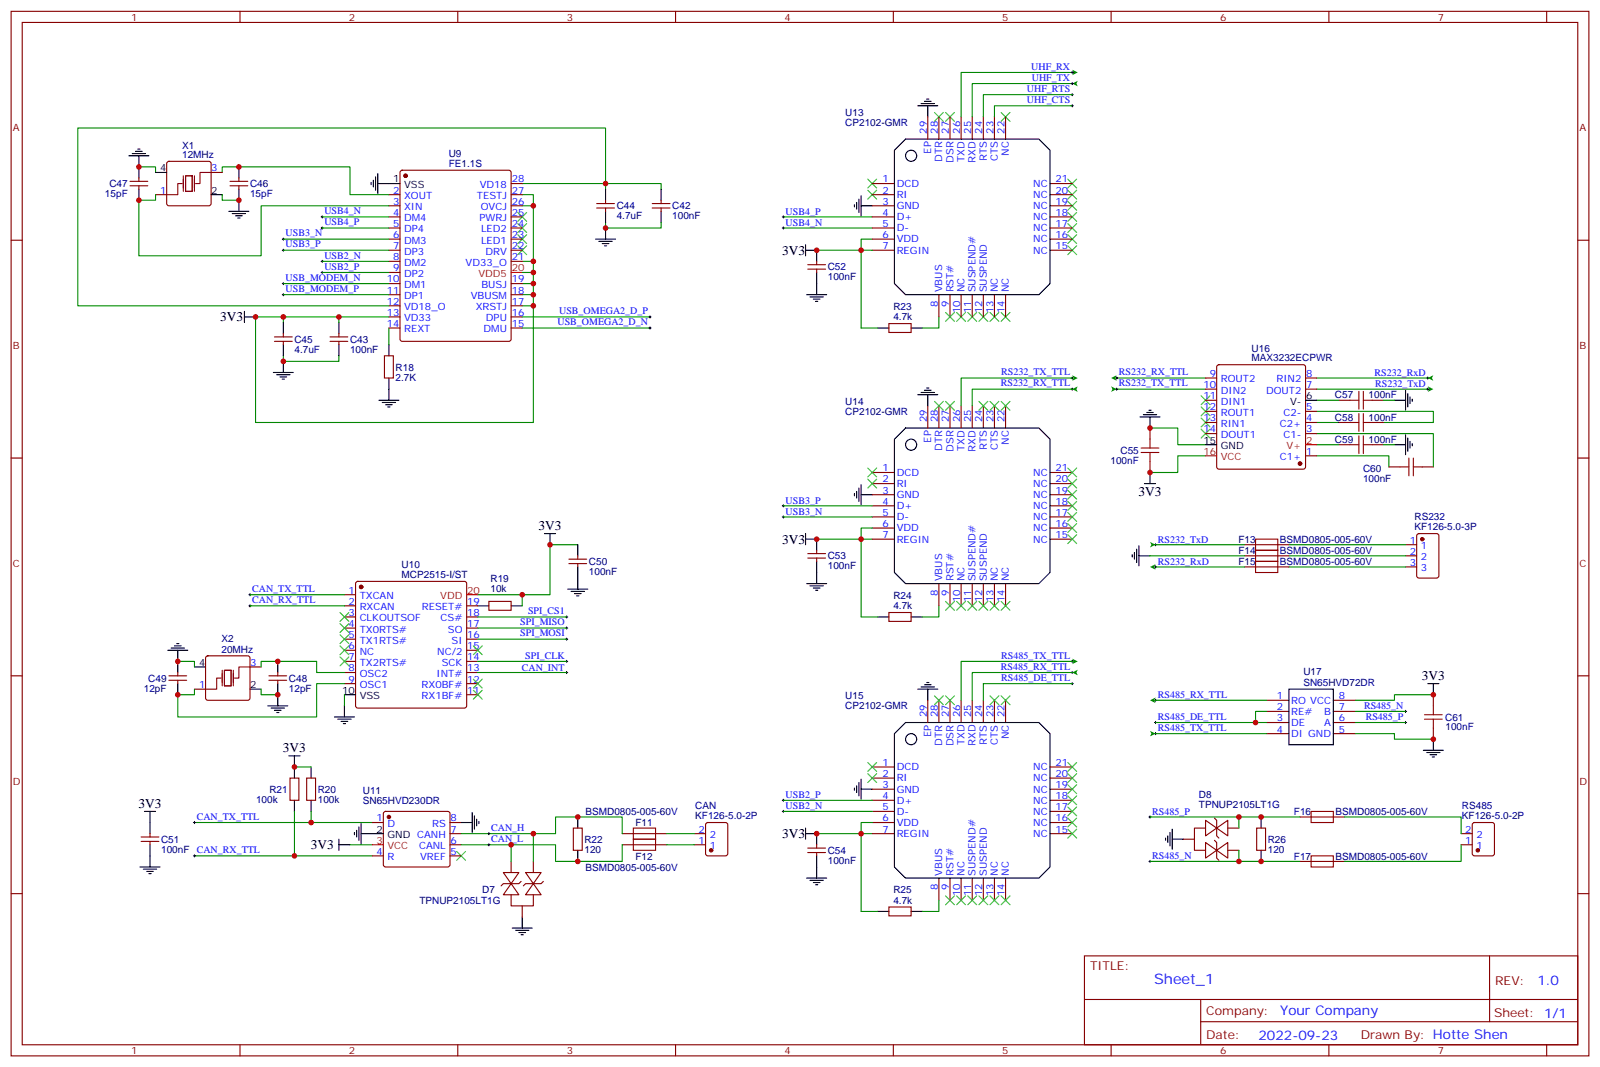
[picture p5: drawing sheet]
<svg xmlns="http://www.w3.org/2000/svg" width="508mm" height="339mm" viewBox="0 0 508 339" stroke-linecap="round" stroke-linejoin="round" font-family="sans-serif">
<g fill="none" stroke="#870000" stroke-width=".35">
<path d="M3.5 3.6h501v331.6h-501zM7.1 7.1h493.8v324.6h-493.8zM76.2 3.6v3.5M145.3 3.6v3.5M214.5 3.6v3.5M283.6 3.6v3.5M352.8 3.6v3.5M421.9 3.6v3.5M491.1 3.6v3.5M294.6 37.1v7.1M298.1 37.1v7.1M301.6 37.1v7.1"/>
<path d="M305.2 37.1v7.1M308.7 37.1v7.1M312.2 37.1v7.1M315.7 37.1v7.1M319.3 37.1v7.1M41.3 59h5.6M41.3 57.6h5.6M44.1 56.5v1.1M44.1 59v1M53.2 51.4l.4-.2h12.7l.5 .2 .2 .5v12.7l-.2 .5-.5 .2h-12.7l-.5-.2-.2-.5v-12.7zM67 54.8h3.6M73 59h5.7"/>
<path d="M73 57.6h5.7M75.8 56.5v1.1M75.8 59v1M127.2 54.3l.5-.3h33.9l.6 .5 .1 53.2-.5 .6-34.1 .1-.6-.5-.1-53.1zM162.3 58.3h3.5M276.9 58.3h7.1M333.4 58.3h7M3.5 76.3h3.6M49.4 61.8h3.5M123.5 61.8h3.5M123.5 65.3h3.5M123.5 68.9h3.5"/>
<path d="M123.5 72.4h3.5M123.5 75.9h3.5M123.5 79.4h3.5M162.3 61.8h3.5M162.3 65.3h3.5M162.3 68.9h3.5M162.3 72.4h3.5M162.3 75.9h3.5M162.3 79.4h3.5M189.4 66h5.7M189.4 64.6h5.7M192.3 63.6v1"/>
<path d="M192.3 66v1.1M207.1 66h5.6M207.1 64.6h5.6M209.9 63.6v1M209.9 66v1.1M276.9 61.8h7.1M276.9 65.3h7.1M276.9 68.9h7.1M276.9 72.4h7.1M276.9 75.9h7.1M276.9 79.4h7.1M333.4 61.8h7"/>
<path d="M333.4 65.3h7M333.4 68.9h7M333.4 72.4h7M333.4 75.9h7M333.4 79.4h7M500.9 76.3h3.6M123.5 83h3.5M123.5 86.5h3.5M123.5 90h3.5M123.5 93.6h3.5M123.5 97.1h3.5M162.3 83h3.5"/>
<path d="M162.3 90h3.5M162.3 93.6h3.5M162.3 97.1h3.5M256.5 85.4h5.6M256.5 84h5.6M259.3 83v1M259.3 85.4v1.1M298.1 93.6v7M301.6 93.6v7M305.2 93.6v7M308.7 93.6v7M312.2 93.6v7"/>
<path d="M315.7 93.6v7M319.3 93.6v7M87.1 108.4h5.7M87.1 107h5.7M90 105.9v1.1M90 108.4v1M104.8 108.4h5.6M104.8 107h5.6M107.6 105.9v1.1M107.6 108.4v1M122.1 113h2.8v7h-2.8zM123.5 100.6h3.5"/>
<path d="M123.5 104.1h3.5M162.3 100.6h3.5M162.3 104.1h3.5M282.2 102.7h7.1v2.9h-7.1zM294.6 128.8v7.1M298.1 128.8v7.1M301.6 128.8v7.1M305.2 128.8v7.1M308.7 128.8v7.1M312.2 128.8v7.1M315.7 128.8v7.1M319.3 128.8v7.1"/>
<path d="M3.5 145.4h3.6M276.9 150h7.1M276.9 153.5h7.1M276.9 157.1h7.1M333.4 150h7M333.4 153.5h7M333.4 157.1h7M500.9 145.4h3.6M180.6 178.9h5.7M180.6 177.5h5.7M183.4 176.5v1M183.4 178.9v1.1"/>
<path d="M256.5 177.2h5.6M256.5 175.8h5.6M259.3 174.7v1.1M259.3 177.2v1M276.9 160.6h7.1M276.9 164.1h7.1M276.9 167.6h7.1M276.9 171.2h7.1M333.4 160.6h7M333.4 164.1h7M333.4 167.6h7M333.4 171.2h7"/>
<path d="M109.4 188.8h3.5M109.4 192.3h3.5M109.4 195.9h3.5M109.4 199.4h3.5M113.1 184.8l.5-.2h33.9l.5 .2 .2 .5v38.8l-.3 .5-.4 .2h-33.9l-.5-.2-.2-.5v-38.8zM148.2 192.3h3.5M148.2 195.9h3.5M148.2 199.4h3.5M155.2 190.9h7.1v2.8h-7.1zM282.2 194.5h7.1v2.8h-7.1zM298.1 185.3v7M301.6 185.3v7"/>
<path d="M305.2 185.3v7M308.7 185.3v7M312.2 185.3v7M315.7 185.3v7M319.3 185.3v7M3.5 214.6h3.6M53.6 214.6h5.7M53.6 216h5.7M56.4 213.5v1.1M56.4 216v1M61.7 218.8h3.6M65.5 208.4l.5-.2h12.7l.5 .2 .2 .5v12.7l-.3 .5-.4 .2h-12.7l-.5-.2-.2-.5v-12.7z"/>
<path d="M79.4 211.7h3.5M85.4 214.6h5.6M85.4 216h5.6M88.2 213.5v1.1M88.2 216v1M109.4 202.9h3.5M109.4 206.4h3.5M109.4 210h3.5M109.4 213.5h3.5M109.4 217h3.5M148.2 202.9h3.5M148.2 206.4h3.5"/>
<path d="M148.2 210h3.5M148.2 213.5h3.5M148.2 217h3.5M500.9 214.6h3.6M148.2 220.6h3.5M294.6 222.3v7.1M298.1 222.3v7.1M301.6 222.3v7.1M305.2 222.3v7.1M308.7 222.3v7.1M312.2 222.3v7.1M315.7 222.3v7.1"/>
<path d="M319.3 222.3v7.1M92.1 247h2.8v7.1h-2.8zM97.4 247h2.8v7.1h-2.8zM121.9 257.8l.5-.2h19.8l.5 .2 .2 .5v16.2l-.3 .5-.4 .2h-19.8l-.5-.2-.2-.5v-16.2zM276.9 243.5h7.1M276.9 247h7.1M276.9 250.5h7.1M276.9 254.1h7.1M276.9 257.6h7.1M333.4 243.5h7M333.4 247h7M333.4 250.5h7"/>
<path d="M333.4 254.1h7M333.4 257.6h7M44.8 267.1h5.6M44.8 265.7h5.6M47.6 264.7v1M47.6 267.1v1.1M118.2 261.1h3.5M118.2 271.7h3.5M142.9 261.1h3.5M142.9 271.7h3.5M142.9 268.2h3.5M142.9 264.7h3.5"/>
<path d="M159.8 277h4.9l-2.4 3.5zM162.3 273.5v3.5M165.5 279.8l-.8 .7h-4.9l-.7 .7M166.9 277h4.9l-2.5 3.5zM169.3 273.5v3.5M172.5 279.8l-.7 .7h-4.9l-.7 .7M182 262.9h2.9v7h-2.9zM220.5 268.2h3.5M220.5 264.7h3.5M224.2 261.3l.5-.2h5.7l.6 .5 .1 9.4-.5 .7h-5.9l-.6-.5-.1-9.4zM256.5 270.7h5.6M256.5 269.2h5.6"/>
<path d="M259.3 268.2v1M259.3 270.7v1M276.9 261.1h7.1M276.9 264.7h7.1M298.1 278.8v7M301.6 278.8v7M305.2 278.8v7M308.7 278.8v7M312.2 278.8v7M315.7 278.8v7M319.3 278.8v7M333.4 261.1h7"/>
<path d="M333.4 264.7h7M3.5 283.7h3.6M162.3 280.5l2.4 3.6h-4.9zM162.3 284.1v3.5h7v-3.5M165.8 287.6v3.5M169.3 280.5l2.5 3.6h-4.9zM282.2 287.9h7.1v2.9h-7.1zM500.9 283.7h3.6M344.3 303.5h156.6v28.2h-156.6zM344.3 317.3h156.5M381.2 317.3v14.1M472.9 303.5v20.9"/>
<path d="M76.2 331.7v3.5M145.3 331.7v3.5M214.5 331.7v3.5M283.6 331.7v3.5M352.8 331.7v3.5M381.2 324.4h119.6M421.9 331.7v3.5M491.1 331.7v3.5"/>
</g>
<g fill="none" stroke="#008700" stroke-width=".35">
<path d="M340.4 26.5h-31.7v10.6M340.4 23h-35.2v14.1M44.1 53h5.3v1.8M70.6 54.8v-1.8h40.5v8.8h12.4M165.8 58.3h26.5v-17.7h-167.6v56.5h98.8M49.4 61.8v1.8h-5.3v17.6h38.8v-15.9h40.6M70.6 61.8v1.8h5.2M90 75.9h33.5M90 79.4h33.5M102.3 68.9h21.2M102.3 72.4h21.2M165.8 61.8h3.5v3.5"/>
<path d="M165.8 65.3h3.5v68.8h-88.2v-33.5h8.9M192.3 70.6v1.8h17.6v-1.8M192.3 60v-1.7h17.6v1.7M248.7 68.9h28.2M248.7 72.4h28.2M259.3 79.4h17.6M276.9 75.9h-3.5v28.2h5.3M90 93.6h33.5M90 90h33.5M102.3 83h21.2M102.3 86.5h21.2M165.8 97.1h3.5"/>
<path d="M165.8 93.6h3.5M165.8 90h3.5M165.8 83h3.5M165.8 86.5h3.5M90 113v1.7h17.6v-1.7M107.6 100.6v1.8M123.5 100.6h-33.5v1.8M123.5 104.1v5.3M165.8 104.1h40.6M165.8 100.6h40.6M298.1 100.6v3.5h-5.3M340.4 120h-35.2v8.8"/>
<path d="M340.4 123.5h-31.7v5.3M183.4 172.9h-8.8v15.9h-22.9M248.7 160.6h28.2M248.7 164.1h28.2M259.3 171.2h17.6M276.9 167.6h-3.5v28.3h5.3M79.4 188.8h30M79.4 192.3h30M151.7 195.9h28.2M151.7 199.4h28.2M165.8 188.8v3.5M298.1 192.3v3.6h-5.3"/>
<path d="M56.4 210h5.3v1.7M82.9 218.8v1.8h5.3M82.9 211.7v-1.7h17.6v3.5h8.9M109.4 217h-8.9v10.6h-44.1v-7h5.3v-1.8M151.7 210h28.2M151.7 202.9h28.2M151.7 213.5h28.2M340.4 210h-35.2v12.3M340.4 213.5h-31.7v8.8M340.4 217h-28.2v5.3M109.4 220.6v3.5M93.5 243.5h5.3"/>
<path d="M93.5 257.6v14.1M98.8 257.6v3.5M248.7 254.1h28.2M248.7 257.6h28.2M61.7 271.7h56.5M61.7 261.1h56.5M111.1 268.2h7.1M146.4 268.2h15.9v5.3M146.4 264.7h22.9v8.8M259.3 264.7h17.6M276.9 261.1h-3.5v28.2h5.3M298.1 285.8v3.5h-5.3"/>
</g>
<g fill="none" stroke="#000" stroke-width=".35">
<path d="M291.4 33.6h6.3M292.5 32.9h4.2M293.5 32.2h2.1M294.2 31.5h.7M294.6 33.6v3.5M40.9 49.5h6.4M42 48.8h4.2M43 48h2.2M43.7 47.3h.7M44.1 49.5v7M49.4 54.8h3.5M75.8 53v3.5"/>
<path d="M117.8 57.9v.7M118.5 57.2v2.1M119.2 56.2v4.2M119.9 58.3h7.1M119.9 55.1v6.4M287.5 44.2h42.3l3.6 3.5v42.3l-3.6 3.6h-42.3l-3.5-3.6v-42.3zM44.1 60v3.6M67 61.8h3.6M72.7 67.1h6.3M73.7 67.8h4.3M74.8 68.5h2.1M75.5 69.2h.7"/>
<path d="M75.8 60v7.1M189.1 75.9h6.3M190.1 76.6h4.3M191.2 77.3h2.1M191.9 78h.7M192.3 60v3.6M192.3 67.1v3.5M192.3 72.4v3.5M209.9 60v3.6M209.9 67.1v3.5M255.8 79.4h3.5v3.6M255.8 77.7v3.5"/>
<path d="M271.3 65v.7M272 64.3v2.1M272.7 63.2v4.3M273.4 65.3h3.5M273.4 62.2v6.3M77.6 98.8v3.6M256.1 93.6h6.4M257.2 94.3h4.2M258.2 95h2.1M258.9 95.7h.7M259.3 86.5v7.1M77.6 100.6h3.5"/>
<path d="M86.8 118.3h6.3M87.8 119h4.3M88.9 119.7h2.1M90 102.4v3.5M90 109.4v3.6M90 114.7v3.6M107.6 102.4v3.5M107.6 109.4v3.6M123.5 109.4v3.6M278.7 104.1h3.5M289.3 104.1h3.5M89.6 120.4h.7"/>
<path d="M120.3 127.1h6.3M121.4 127.8h4.2M122.4 128.5h2.1M123.1 129.2h.7M123.5 120v7.1M287.5 135.9h42.3l3.6 3.5v42.4l-3.6 3.5h-42.3l-3.5-3.5v-42.4zM291.4 125.3h6.3M292.5 124.6h4.2M293.5 123.9h2.1M294.2 123.2h.7M294.6 125.3v3.5M271.3 156.7v.7"/>
<path d="M272 156v2.1M272.7 154.9v4.3M273.4 153.9v6.3M273.4 157.1h3.5M172.9 169.4h3.5M174.6 169.4v3.5M183.4 172.9v3.6M183.4 180v7M255.8 171.2h3.5v3.5M255.8 169.4v3.5M259.3 178.2v7.1M151.7 192.3h3.5"/>
<path d="M162.3 192.3h3.5M180.3 187h6.3M181.3 187.7h4.3M182.4 188.5h2.1M183.1 189.2h.7M256.1 185.3h6.4M257.2 186h4.2M258.2 186.7h2.1M258.9 187.4h.7M278.7 195.9h3.5M289.3 195.9h3.5M53.3 206.4h6.3"/>
<path d="M54.3 205.7h4.3M55.4 205h2.1M56.1 204.3h.7M56.4 206.4v7.1M56.4 217v3.6M61.7 211.7h3.6M79.4 218.8h3.5M88.2 210v3.5M88.2 217v7.1M291.4 218.8h6.3M292.5 218.1h4.2M293.5 217.4h2.1"/>
<path d="M294.2 216.7h.7M294.6 218.8v3.5M85 224.1h6.4M86.1 224.8h4.2M87.1 225.5h2.2M87.8 226.2h.7M91.7 240h3.5M93.5 240v7M106.2 227.6h6.3M107.2 228.3h4.3M108.3 229h2.1M109 229.7h.7"/>
<path d="M109.4 220.6h3.5M109.4 224.1v3.5M287.5 229.4h42.3l3.6 3.5v42.3l-3.6 3.6h-42.3l-3.5-3.6v-42.3zM45.9 257.6h3.5M47.6 257.6v7.1M93.5 254.1v3.5M98.8 243.5v3.5M98.8 254.1v3.5M149.9 258v6.3M150.6 259v4.2M183.4 259.4v3.5M271.3 250.2v.7"/>
<path d="M272 249.5v2.1M272.7 248.4v4.3M273.4 247.4v6.3M273.4 250.5h3.5M44.4 275.2h6.4M45.5 275.9h4.2M46.6 276.6h2.1M47.3 277.4h.7M47.6 268.2v7M107.6 266.4v3.5M107.6 268.2h3.5M112.5 264.3v.7"/>
<path d="M113.2 263.6v2.1M113.9 262.5v4.3M114.7 264.7h7M114.7 261.5v6.3M146.4 261.1h3.5M151.3 260.1v2.1M152 260.8v.7M183.4 269.9v3.6M255.8 264.7h3.5v3.5M255.8 262.9v3.5M256.1 278.8h6.4M257.2 279.5h4.2"/>
<path d="M259.3 271.7v7.1M162.6 294.6h6.4M163.7 295.3h4.2M164.7 296.1h2.2M165.5 296.8h.7M165.8 291.1v3.5M258.2 280.2h2.1M258.9 280.9h.7M278.7 289.3h3.5M289.3 289.3h3.5"/>
<circle cx="289.3" cy="49.5" r="1.76"/>
<circle cx="289.3" cy="141.2" r="1.76"/>
<circle cx="289.3" cy="234.7" r="1.76"/>
</g>
<g fill="none" stroke="#3c3" stroke-width=".35">
<path d="M296.7 35.7l2.8 2.8M299.5 35.7l-2.8 2.8M300.2 35.7l2.8 2.8M303 35.7l-2.8 2.8M317.9 35.7l2.8 2.8M320.7 35.7l-2.8 2.8M275.5 56.9l2.8 2.8M278.3 56.9l-2.8 2.8M339 56.9l2.8 2.8M341.8 56.9l-2.8 2.8M164.4 78l2.8 2.9M164.4 74.5l2.8 2.8"/>
<path d="M164.4 71l2.8 2.8M164.4 67.5l2.8 2.8M167.2 78l-2.8 2.9M167.2 74.5l-2.8 2.8M167.2 71l-2.8 2.8M167.2 67.5l-2.8 2.8M275.5 60.4l2.8 2.8M278.3 60.4l-2.8 2.8M339 60.4l2.8 2.8M339 63.9l2.8 2.8M339 67.5l2.8 2.8M339 71l2.8 2.8"/>
<path d="M339 74.5l2.8 2.8M339 78l2.8 2.9M341.8 63.9l-2.8 2.8M341.8 67.5l-2.8 2.8M341.8 71l-2.8 2.8M341.8 74.5l-2.8 2.8M341.8 78l-2.8 2.9M341.8 60.4l-2.8 2.8M303.7 99.2l2.9 2.8M306.6 99.2l-2.9 2.8M307.3 99.2l2.8 2.8M310.1 99.2l-2.8 2.8"/>
<path d="M310.8 99.2l2.8 2.8M313.6 99.2l-2.8 2.8M314.3 99.2l2.8 2.8M317.1 99.2l-2.8 2.8M317.9 99.2l2.8 2.8M320.7 99.2l-2.8 2.8M296.7 127.4l2.8 2.8M299.5 127.4l-2.8 2.8M300.2 127.4l2.8 2.8M303 127.4l-2.8 2.8M310.8 127.4l2.8 2.8M313.6 127.4l-2.8 2.8"/>
<path d="M314.3 127.4l2.8 2.8M317.1 127.4l-2.8 2.8M317.9 127.4l2.8 2.8M320.7 127.4l-2.8 2.8M275.5 148.6l2.8 2.8M275.5 152.1l2.8 2.8M278.3 152.1l-2.8 2.8M278.3 148.6l-2.8 2.8M339 159.2l2.8 2.8M339 155.6l2.8 2.9M339 152.1l2.8 2.8M339 148.6l2.8 2.8"/>
<path d="M341.8 159.2l-2.8 2.8M341.8 155.6l-2.8 2.9M341.8 152.1l-2.8 2.8M341.8 148.6l-2.8 2.8M339 169.8l2.8 2.8M339 166.2l2.8 2.9M339 162.7l2.8 2.8M341.8 169.8l-2.8 2.8M341.8 166.2l-2.8 2.9M341.8 162.7l-2.8 2.8M107.9 198l2.9 2.8M107.9 194.5l2.9 2.8"/>
<path d="M110.8 198l-2.9 2.8M110.8 194.5l-2.9 2.8M303.7 190.9l2.9 2.8M306.6 190.9l-2.9 2.8M307.3 190.9l2.8 2.8M310.1 190.9l-2.8 2.8M310.8 190.9l2.8 2.8M313.6 190.9l-2.8 2.8M314.3 190.9l2.8 2.8M317.1 190.9l-2.8 2.8M317.9 190.9l2.8 2.8M320.7 190.9l-2.8 2.8"/>
<path d="M107.9 208.6l2.9 2.8M107.9 201.5l2.9 2.8M107.9 205l2.9 2.9M110.8 208.6l-2.9 2.8M110.8 201.5l-2.9 2.8M110.8 205l-2.9 2.9M150.3 205l2.8 2.9M150.3 215.6l2.8 2.8M150.3 219.1l2.8 2.9M153.1 205l-2.8 2.9M153.1 215.6l-2.8 2.8M153.1 219.1l-2.8 2.9"/>
<path d="M296.7 220.9l2.8 2.8M299.5 220.9l-2.8 2.8M300.2 220.9l2.8 2.8M303 220.9l-2.8 2.8M314.3 220.9l2.8 2.8M317.1 220.9l-2.8 2.8M317.9 220.9l2.8 2.8M320.7 220.9l-2.8 2.8M275.5 242.1l2.8 2.8M275.5 245.6l2.8 2.8M278.3 245.6l-2.8 2.8M278.3 242.1l-2.8 2.8"/>
<path d="M339 259.7l2.8 2.8M339 256.2l2.8 2.8M339 252.7l2.8 2.8M339 249.1l2.8 2.9M339 245.6l2.8 2.8M339 242.1l2.8 2.8M341.8 259.7l-2.8 2.8M341.8 256.2l-2.8 2.8M341.8 252.7l-2.8 2.8M341.8 249.1l-2.8 2.9M341.8 245.6l-2.8 2.8M341.8 242.1l-2.8 2.8"/>
<path d="M145 270.3l2.8 2.8M147.8 270.3l-2.8 2.8M339 263.2l2.8 2.9M341.8 263.2l-2.8 2.9M303.7 284.4l2.9 2.8M306.6 284.4l-2.9 2.8M307.3 284.4l2.8 2.8M310.1 284.4l-2.8 2.8M310.8 284.4l2.8 2.8M313.6 284.4l-2.8 2.8M314.3 284.4l2.8 2.8M317.1 284.4l-2.8 2.8"/>
<path d="M317.9 284.4l2.8 2.8M320.7 284.4l-2.8 2.8"/>
</g>
<g fill="#870000" stroke="#870000" stroke-width=".35">
<circle cx="128.8" cy="55.8" r=".53"/>
<circle cx="114.7" cy="186.3" r=".53"/>
<circle cx="123.5" cy="259.4" r=".53"/>
<circle cx="225.8" cy="269.9" r=".53"/>
</g>
<path d="M162.3 86.5h3.5M148.2 188.8h3.5M118.2 268.2h3.5" fill="none" stroke="#f00" stroke-width=".35"/>
<path d="M57.9 58.3h-1.5v3.5h-3.5M58.2 55.8v4.9M58.9 55.8h2.1v4.9h-2.1zM61.7 55.8v4.9M67 54.8h-3.5v3.5h-1.4M70.2 215.3h-1.4v3.5h-3.5M70.6 212.8v4.9M71.3 212.8h2.1v4.9h-2.1zM74.1 212.8v4.9M79.4 211.7h-3.6v3.6h-1.4" fill="none" stroke="#870012" stroke-width=".35"/>
<g fill="none" stroke="#000" stroke-width=".32">
<path d="M89.6 75.9h.7M89.6 79.4h.7M90 75.6v.7M90 79.1v.7M102 68.9h.7M102 72.4h.7M102.3 68.5v.7M102.3 72v.7M248.4 68.9h.7M248.4 72.4h.7M248.7 68.5v.7M248.7 72v.7"/>
<path d="M89.6 90h.7M89.6 93.6h.7M90 89.7v.7M90 93.2v.7M102 83h.7M102 86.5h.7M102.3 82.6v.7M102.3 86.1v.8M206 100.6h.7M206 104.1h.7M206.4 100.3v.7M206.4 103.8v.7"/>
<path d="M340.4 119.7v.7M340.1 123.5h.7M340.1 120h.7M340.4 123.2v.7M248.4 160.6h.7M248.4 164.1h.7M248.7 160.2v.7M248.7 163.8v.7M79 188.8h.7M79 192.3h.7M79.4 188.5v.7M79.4 192v.7"/>
<path d="M179.6 199.4h.7M179.6 195.9h.7M179.9 195.5v.7M179.9 199v.7M179.6 210h.7M179.6 202.9h.7M179.6 213.5h.7M179.9 202.6v.7M179.9 209.6v.7M179.9 213.1v.8M340.1 210h.7M340.1 213.5h.7"/>
<path d="M340.1 217h.7M340.4 209.6v.7M340.4 213.1v.8M340.4 216.7v.7M248.4 254.1h.7M248.4 257.6h.7M248.7 253.7v.7M248.7 257.2v.8M61.4 261.1h.7M61.4 271.7h.7M61.7 260.8v.7M61.7 271.4v.7"/>
</g>
<g fill="#008700">
<path d="M340.4 209.1l1.8 .9-1.8 .9 .5-.9z"/>
<path d="M340.4 213.5l1.8-.9-.4 .9 .4 .9z"/>
<path d="M340.4 119.1l1.8 .9-1.8 .9 .5-.9z"/>
<path d="M340.4 123.5l1.8-.8-.4 .8 .4 .9z"/>
<path d="M340.4 22.1l1.8 .9-1.8 .9 .5-.9z"/>
<path d="M340.4 26.5l1.8-.9-.4 .9 .4 .9z"/>
</g>
<path d="M381.4 125.7l2.8 2.8M381.4 129.2l2.8 2.8M381.4 132.7l2.8 2.8M381.4 136.2l2.8 2.9M384.2 125.7l-2.8 2.8M384.2 129.2l-2.8 2.8M384.2 132.7l-2.8 2.8M384.2 136.2l-2.8 2.9" fill="none" stroke="#3c3" stroke-width=".35"/>
<path d="M354.5 120h28.3M354.5 123.5h28.3M365.1 135.9h8.8v5.3h8.9M418 130.6h37.1v3.5h-15.9M418 137.7h37.1v10.5M418 120h35.3M418 123.5h35.3M418 127.1h7.1M418 134.1h7.1M382.8 144.7h-8.9v5.3h-8.8M418 144.7h23v3.5M418 141.2h7.1" fill="none" stroke="#008700" stroke-width=".35"/>
<path d="M354.5 119.7v.7M453.3 119.7v.7M354.2 120h.7M453 120h.7M453 123.5h.7M453.3 123.2v.7" fill="none" stroke="#000" stroke-width=".32"/>
<g fill="none" stroke="#000" stroke-width=".35">
<path d="M361.9 132.4h6.4M363 131.7h4.2M364.1 131h2.1M364.8 130.2h.7M365.1 132.4v3.5M414.5 127.1h3.5M442.7 127.1h3.6M446.3 123.9v6.3M446.3 138v6.4M447 125v4.2M447 139.1v4.2M447.7 126v2.1"/>
<path d="M448.4 126.7v.7M363.4 153.5h3.5M365.1 150v3.5M382.8 141.2h3.5M442.7 141.2h3.6M447.7 140.1v2.1M448.4 140.8v.7"/>
</g>
<g fill="none" stroke="#a10000" stroke-width=".35">
<path d="M365.1 139.4v2.8M428.6 127.1h2.8M428.6 134.1h2.8M431.4 124.2v5.7M431.4 131.3v5.6M431.4 138.4v5.6M432.9 127.1h2.8M432.9 124.2v5.7M432.9 131.3v5.6M432.9 138.4v5.6M432.9 134.1h2.8M362.3 143.7h5.6"/>
<path d="M362.3 142.2h5.6M365.1 143.7v2.8M428.6 141.2h2.8M432.9 141.2h2.8M444.5 148.2h2.8M447.3 145.4v5.7M448.7 148.2h2.9M448.7 145.4v5.7"/>
</g>
<g fill="none" stroke="#870000" stroke-width=".35">
<path d="M386.5 116l.5-.2h26.8l.5 .2 .2 .5v31.7l-.2 .5-.5 .2h-26.8l-.5-.2-.2-.5v-31.7zM365.1 135.9v3.5M382.8 127.1h3.5M382.8 134.1h3.5M382.8 137.7h3.5M382.8 130.6h3.5M382.8 123.5h3.5M382.8 120h3.5M414.5 134.1h3.5M414.5 137.7h3.5M414.5 130.6h3.5M414.5 123.5h3.5"/>
<path d="M414.5 120h3.5M425.1 127.1h3.5M425.1 134.1h3.5M435.7 127.1h3.5M435.7 134.1h3.5M365.1 146.5v3.5M414.5 144.7h3.5M425.1 141.2h3.5M435.7 141.2h3.5M441 148.2h3.5M451.6 148.2h3.5"/>
</g>
<circle cx="412.7" cy="147.2" r=".53" fill="#870000" stroke="#870000" stroke-width=".35"/>
<path d="M382.8 144.7h3.5M414.5 141.2h3.5" fill="none" stroke="#f00" stroke-width=".35"/>
<path d="M352.8 120l1.7-.9-.4 .9 .4 .9z" fill="#008700"/>
<path d="M354.2 123.5h.7M354.5 123.2v.7" fill="none" stroke="#000" stroke-width=".32"/>
<g fill="#008700">
<path d="M352.8 122.7l1.7 .8-1.7 .9 .4-.9z"/>
<path d="M453.3 120l1.8-.9-.5 .9 .5 .9z"/>
<path d="M453.3 122.7l1.8 .8-1.8 .9 .5-.9z"/>
</g>
<path d="M439.2 127.1h3.5M439.2 141.2h3.5" fill="none" stroke="#008700" stroke-width=".35"/>
<path d="M446.3 172.9h3.5M446.3 176.5h3.5M446.3 180h3.5M450 169.6l.5-.2h5.6l.7 .4v13l-.4 .7h-5.9l-.7-.4v-13z" fill="none" stroke="#870000" stroke-width=".35"/>
<circle cx="451.6" cy="171.2" r=".53" fill="#870000" stroke="#870000" stroke-width=".35"/>
<path d="M366.5 180h.7M366.5 172.9h.7M366.9 172.6v.7M366.9 179.6v.7" fill="none" stroke="#000" stroke-width=".32"/>
<path d="M359.5 176.1v.7M360.2 175.4v2.1M360.9 174.3v4.3M361.6 176.5h3.5M361.6 173.3v6.3" fill="none" stroke="#000" stroke-width=".35"/>
<g fill="#008700">
<path d="M365.1 172l1.8 .9-1.8 .9 .5-.9z"/>
<path d="M365.1 180l1.8-.9-.5 .9 .5 .9z"/>
</g>
<path d="M402.2 222.3h7M402.2 225.8h7M402.2 229.4h7M402.2 232.9h7M423.3 222.3h7.1M423.3 225.8h7.1M423.3 229.4h7.1M423.3 232.9h7.1" fill="none" stroke="#870000" stroke-width=".35"/>
<path d="M409.2 218.8h14.1v17.6h-14.1z" fill="none" stroke="#000" stroke-width=".35"/>
<path d="M366.5 229.4h.7M366.5 232.9h.7M366.5 222.3h.7M366.9 222v.7M366.9 229v.7M366.9 232.6v.7" fill="none" stroke="#000" stroke-width=".32"/>
<path d="M366.9 229.4h35.3M366.9 222.3h35.3M366.9 232.9h35.3M402.2 225.8h-3.6v3.6" fill="none" stroke="#008700" stroke-width=".35"/>
<g fill="#008700">
<path d="M365.1 232l1.8 .9-1.8 .9 .5-.9z"/>
<path d="M365.1 222.3l1.8-.9-.5 .9 .5 .9z"/>
</g>
<path d="M398.6 171.2h7.1v3.5h-7.1zM398.6 174.7h7.1v3.5h-7.1zM398.6 178.2h7.1v3.6h-7.1zM452.3 226.9h5.6M452.3 228.3h5.6M455.1 224.1v2.8M455.1 228.3v2.8M416.3 257.6h7v3.5h-7zM201.1 262.9h7v3.5h-7zM201.1 266.4h7v3.5h-7zM416.3 271.7h7v3.5h-7z" fill="none" stroke="#a10000" stroke-width=".35"/>
<g fill="none" stroke="#870000" stroke-width=".35">
<path d="M395.1 172.9h14.1M395.1 176.5h14.1M395.1 180h14.1M455.1 220.6v3.5M455.1 231.1v3.6M385.6 259.7l.7 .7v5l.7 .7M412.7 259.4h14.2M197.6 268.2h14.1M197.6 264.7h14.1M375.7 266.4h3.5M382.8 260.4l3.5 2.5-3.5 2.5zM382.8 267.5l3.5 2.4-3.5 2.5z"/>
<path d="M382.8 262.9h-3.6v7h3.6M385.6 266.8l.7 .7v4.9l.7 .7M386.3 262.9l3.5-2.5v5zM386.3 269.9l3.5-2.4v4.9zM389.8 262.9h3.5M389.8 269.9h3.5M399 262.9h2.8v7h-2.8zM412.7 273.5h14.2M463.9 268.2h3.5M463.9 264.7h3.5M467.7 261.3l.4-.2h5.7l.6 .5 .1 9.4-.5 .7h-5.9l-.6-.5-.1-9.4z"/>
</g>
<g fill="none" stroke="#000" stroke-width=".35">
<path d="M453.3 217h3.5M455.1 217v3.6M451.9 238.2h6.4M453 238.9h4.2M454 239.6h2.1M455.1 234.7v3.5M400.4 259.4v3.5M454.7 240.3h.7M370.1 266.1v.7M370.8 265.4v2.1M371.5 264.3v4.2M372.2 266.4h3.5"/>
<path d="M372.2 263.2v6.4M400.4 269.9v3.6"/>
</g>
<g fill="none" stroke="#008700" stroke-width=".35">
<path d="M340.4 30.1h-28.2v7M340.4 33.6h-24.7v3.5M365.1 176.5h30M366.9 172.9h28.2M366.9 180h28.2M409.2 172.9h37.1M409.2 176.5h37.1M409.2 180h37.1M430.4 232.9h12.3v1.8h12.4M430.4 225.8h15.9M430.4 229.4h15.9M455.1 220.6h-12.4v1.7h-12.3"/>
<path d="M365.1 259.4h28.2M412.7 259.4h-19.4v3.5M426.9 259.4h37v5.3M162.3 268.2h14.1v5.3h21.2v-5.3M169.3 264.7h7.1v-5.3h21.2v5.3M211.7 264.7h8.8M211.7 268.2h8.8M365.1 273.5h28.2M393.3 269.9v3.6h19.4M463.9 268.2v5.3h-37"/>
</g>
<g fill="none" stroke="#000" stroke-width=".32">
<path d="M340.1 26.5h.7M340.1 23h.7M340.1 30.1h.7M340.1 33.6h.7M340.4 22.6v.8M340.4 26.2v.7M340.4 29.7v.7M340.4 33.2v.7M445.9 225.8h.7M445.9 229.4h.7M446.3 225.5v.7M446.3 229v.7"/>
<path d="M364.8 259.4h.7M365.1 259v.7M154.9 264.7h.7M154.9 268.2h.7M155.2 264.3v.7M155.2 267.8v.7M364.8 273.5h.7M365.1 273.1v.7"/>
</g>
<circle cx="469.2" cy="269.9" r=".53" fill="#870000" stroke="#870000" stroke-width=".35"/>
<path d="M300.2 99.2l2.8 2.8M303 99.2l-2.8 2.8M300.2 190.9l2.8 2.8M303 190.9l-2.8 2.8M300.2 284.4l2.8 2.8M303 284.4l-2.8 2.8" fill="none" stroke="#3c3" stroke-width=".35"/>
<g fill="#c00">
<circle cx="192.3" cy="72.4" r=".88"/>
<circle cx="169.3" cy="97.1" r=".88"/>
<circle cx="169.3" cy="93.6" r=".88"/>
<circle cx="169.3" cy="90" r=".88"/>
<circle cx="169.3" cy="83" r=".88"/>
<circle cx="169.3" cy="65.3" r=".88"/>
<circle cx="90" cy="100.6" r=".88"/>
<circle cx="90" cy="114.7" r=".88"/>
<circle cx="192.3" cy="58.3" r=".88"/>
<circle cx="169.3" cy="86.5" r=".88"/>
<circle cx="107.6" cy="100.6" r=".88"/>
<circle cx="75.8" cy="63.6" r=".88"/>
<circle cx="44.1" cy="63.6" r=".88"/>
<circle cx="44.1" cy="53" r=".88"/>
<circle cx="81.1" cy="100.6" r=".88"/>
<circle cx="165.8" cy="188.8" r=".88"/>
<circle cx="88.2" cy="210" r=".88"/>
<circle cx="56.4" cy="220.6" r=".88"/>
<circle cx="88.2" cy="220.6" r=".88"/>
<circle cx="174.6" cy="172.9" r=".88"/>
<circle cx="93.5" cy="243.5" r=".88"/>
<circle cx="98.8" cy="261.1" r=".88"/>
<circle cx="93.5" cy="271.7" r=".88"/>
<circle cx="169.3" cy="264.7" r=".88"/>
<circle cx="162.3" cy="268.2" r=".88"/>
<circle cx="183.4" cy="259.4" r=".88"/>
<circle cx="183.4" cy="273.5" r=".88"/>
<circle cx="75.8" cy="53" r=".88"/>
<circle cx="273.4" cy="79.4" r=".88"/>
<circle cx="259.3" cy="79.4" r=".88"/>
<circle cx="259.3" cy="171.2" r=".88"/>
<circle cx="273.4" cy="171.2" r=".88"/>
<circle cx="259.3" cy="264.7" r=".88"/>
<circle cx="273.4" cy="264.7" r=".88"/>
<circle cx="365.1" cy="135.9" r=".88"/>
<circle cx="365.1" cy="150" r=".88"/>
<circle cx="398.6" cy="229.4" r=".88"/>
<circle cx="455.1" cy="220.6" r=".88"/>
<circle cx="455.1" cy="234.7" r=".88"/>
<circle cx="400.4" cy="273.5" r=".88"/>
<circle cx="400.4" cy="259.4" r=".88"/>
<circle cx="393.3" cy="259.4" r=".88"/>
<circle cx="393.3" cy="273.5" r=".88"/>
<circle cx="56.4" cy="210" r=".88"/>
</g>
<text font-size="4.6" fill="#00f" x="366.4" y="312.5">Sheet_1</text>
<g font-size="4.2">
<text x="248.3" y="80.9">3V3</text>
<text x="69.9" y="102">3V3</text>
<text x="361.5" y="157.6">3V3</text>
<text x="171" y="168.3">3V3</text>
<text x="248.3" y="172.6">3V3</text>
<text x="451.4" y="215.9">3V3</text>
<text x="89.8" y="238.9">3V3</text>
<text x="44" y="256.5">3V3</text>
<text x="98.7" y="269.6">3V3</text>
<text x="248.3" y="266.1">3V3</text>
</g>
<g font-size="4.2" fill="#00f">
<text x="488.1" y="312.7">1.0</text>
<text x="406.5" y="322.3">Your Company</text>
<text x="399.6" y="330.1">2022-09-23</text>
</g>
<g font-size="3.9" fill="#800">
<text x="346.1" y="308">TITLE:</text>
<text x="474.7" y="312.7">REV:</text>
<text x="383" y="322.2">Company:</text>
<text x="474.4" y="322.9">Sheet: 1/1</text>
<text x="383" y="329.9">Date:</text>
<text x="432" y="330">Drawn By: Hotte Shen</text>
</g>
<g font-size="3.2" fill="#800">
<text x="41.6" y="6.6">1</text>
<text x="110.8" y="6.6">2</text>
<text x="179.9" y="6.6">3</text>
<text x="249.1" y="6.6">4</text>
<text x="318.2" y="6.6">5</text>
<text x="387.3" y="6.6">6</text>
<text x="456.5" y="6.6">7</text>
<text x="4.1" y="41.7">A</text>
<text x="501.5" y="41.7">A</text>
<text x="4.1" y="110.8">B</text>
<text x="501.5" y="110.8">B</text>
<text x="4.1" y="180">C</text>
<text x="501.5" y="180">C</text>
<text x="4.1" y="249.1">D</text>
<text x="501.5" y="249.1">D</text>
<text x="41.6" y="334.7">1</text>
<text x="110.8" y="334.7">2</text>
<text x="179.9" y="334.7">3</text>
<text x="249.1" y="334.7">4</text>
<text x="318.2" y="334.7">5</text>
<text x="387.3" y="334.7">6</text>
<text x="456.5" y="334.7">7</text>
</g>
<g font-size="3.2" fill="#00f">
<text x="327.4" y="22.1">UHF_RX</text>
<text x="326" y="29.2">UHF_RTS</text>
<text x="327.6" y="25.6">UHF_TX</text>
<text x="326" y="32.7">UHF_CTS</text>
<text x="294.2" y="42.4" transform="rotate(-90 294.2 42.4)">29</text>
<text x="297.7" y="42.4" transform="rotate(-90 297.7 42.4)">28</text>
<text x="301.3" y="42.4" transform="rotate(-90 301.3 42.4)">27</text>
<text x="304.8" y="42.4" transform="rotate(-90 304.8 42.4)">26</text>
<text x="308.3" y="42.4" transform="rotate(-90 308.3 42.4)">25</text>
<text x="311.9" y="42.4" transform="rotate(-90 311.9 42.4)">24</text>
<text x="315.4" y="42.4" transform="rotate(-90 315.4 42.4)">23</text>
<text x="318.9" y="42.4" transform="rotate(-90 318.9 42.4)">22</text>
<text x="295.6" y="48.8" transform="rotate(-90 295.6 48.8)">EP</text>
<text x="299.2" y="51.5" transform="rotate(-90 299.2 51.5)">DTR</text>
<text x="302.7" y="51.7" transform="rotate(-90 302.7 51.7)">DSR</text>
<text x="306.2" y="51.4" transform="rotate(-90 306.2 51.4)">TXD</text>
<text x="309.7" y="51.7" transform="rotate(-90 309.7 51.7)">RXD</text>
<text x="313.3" y="51.2" transform="rotate(-90 313.3 51.2)">RTS</text>
<text x="316.8" y="51.2" transform="rotate(-90 316.8 51.2)">CTS</text>
<text x="320.3" y="49.5" transform="rotate(-90 320.3 49.5)">NC</text>
<text x="67" y="54.4">3</text>
<text x="152.3" y="59.7">VD18</text>
<text x="162.5" y="57.9">28</text>
<text x="280.2" y="57.9">1</text>
<text x="284.7" y="59.3">DCD</text>
<text x="328.1" y="59.3">NC</text>
<text x="335.1" y="57.9">21</text>
<text x="50.9" y="61.5">1</text>
<text x="124.8" y="61.5">2</text>
<text x="124.8" y="65">3</text>
<text x="128.3" y="63.2">XOUT</text>
<text x="151.4" y="63.2">TESTJ</text>
<text x="162.5" y="65">26</text>
<text x="162.5" y="61.5">27</text>
<text x="280.2" y="61.5">2</text>
<text x="280.2" y="65">3</text>
<text x="284.7" y="62.9">RI</text>
<text x="328.1" y="62.9">NC</text>
<text x="335.1" y="65">19</text>
<text x="335.1" y="61.5">20</text>
<text x="103" y="68">USB4_N</text>
<text x="103" y="71.5">USB4_P</text>
<text x="124.8" y="68.5">4</text>
<text x="128.3" y="66.7">XIN</text>
<text x="128.3" y="70.3">DM4</text>
<text x="152.3" y="70.3">PWRJ</text>
<text x="152.6" y="66.7">OVCJ</text>
<text x="162.5" y="68.5">25</text>
<text x="249.4" y="71.8">USB4_N</text>
<text x="249.4" y="68.2">USB4_P</text>
<text x="280.2" y="68.5">4</text>
<text x="284.7" y="66.4">GND</text>
<text x="284.7" y="69.9">D+</text>
<text x="328.1" y="69.9">NC</text>
<text x="328.1" y="66.4">NC</text>
<text x="335.1" y="68.5">18</text>
<text x="90.7" y="75">USB3_N</text>
<text x="124.8" y="72">5</text>
<text x="124.8" y="75.6">6</text>
<text x="128.3" y="73.8">DP4</text>
<text x="128.3" y="77.3">DM3</text>
<text x="152.7" y="77.3">LED1</text>
<text x="152.7" y="73.8">LED2</text>
<text x="162.5" y="75.6">23</text>
<text x="162.5" y="72">24</text>
<text x="280.2" y="72">5</text>
<text x="280.2" y="75.6">6</text>
<text x="284.7" y="73.4">D-</text>
<text x="284.7" y="77">VDD</text>
<text x="328.1" y="77">NC</text>
<text x="328.1" y="73.4">NC</text>
<text x="335.1" y="75.6">16</text>
<text x="335.1" y="72">17</text>
<text x="90.7" y="78.6">USB3_P</text>
<text x="103" y="82.1">USB2_N</text>
<text x="124.8" y="79.1">7</text>
<text x="124.8" y="82.6">8</text>
<text x="128.3" y="80.9">DP3</text>
<text x="154.2" y="80.9">DRV</text>
<text x="162.5" y="82.6">21</text>
<text x="162.5" y="79.1">22</text>
<text x="280.2" y="79.1">7</text>
<text x="284.7" y="80.5">REGIN</text>
<text x="328.1" y="80.5">NC</text>
<text x="335.1" y="79.1">15</text>
<text x="90.7" y="89.1">USB_MODEM_N</text>
<text x="103" y="85.6">USB2_P</text>
<text x="122.8" y="89.7">10</text>
<text x="124.8" y="86.1">9</text>
<text x="128.3" y="84.4">DM2</text>
<text x="128.3" y="87.9">DP2</text>
<text x="147.8" y="84.4">VD33_O</text>
<text x="162.5" y="89.7">19</text>
<text x="90.7" y="92.7">USB_MODEM_P</text>
<text x="122.8" y="93.2">11</text>
<text x="128.3" y="91.4">DM1</text>
<text x="128.3" y="95">DP1</text>
<text x="149.5" y="95">VBUSM</text>
<text x="152.9" y="91.4">BUSJ</text>
<text x="162.5" y="93.2">18</text>
<text x="299.2" y="92.9" transform="rotate(-90 299.2 92.9)">VBUS</text>
<text x="302.7" y="92.9" transform="rotate(-90 302.7 92.9)">RST#</text>
<text x="306.2" y="92.9" transform="rotate(-90 306.2 92.9)">NC</text>
<text x="309.7" y="92.9" transform="rotate(-90 309.7 92.9)">SUSPEND#</text>
<text x="313.3" y="92.9" transform="rotate(-90 313.3 92.9)">SUSPEND</text>
<text x="316.8" y="92.9" transform="rotate(-90 316.8 92.9)">NC</text>
<text x="320.3" y="92.9" transform="rotate(-90 320.3 92.9)">NC</text>
<text x="122.8" y="96.7">12</text>
<text x="122.8" y="100.3">13</text>
<text x="128.3" y="98.5">VD18_O</text>
<text x="151" y="98.5">XRSTJ</text>
<text x="162.5" y="100.3">16</text>
<text x="162.5" y="96.7">17</text>
<text x="177.5" y="99.7">USB_OMEGA2_D_P</text>
<text x="297.7" y="97.3" transform="rotate(-90 297.7 97.3)">8</text>
<text x="301.3" y="97.3" transform="rotate(-90 301.3 97.3)">9</text>
<text x="304.8" y="99.4" transform="rotate(-90 304.8 99.4)">10</text>
<text x="308.3" y="99.4" transform="rotate(-90 308.3 99.4)">11</text>
<text x="311.9" y="99.4" transform="rotate(-90 311.9 99.4)">12</text>
<text x="315.4" y="99.4" transform="rotate(-90 315.4 99.4)">13</text>
<text x="318.9" y="99.4" transform="rotate(-90 318.9 99.4)">14</text>
<text x="122.8" y="103.8">14</text>
<text x="128.3" y="102">VD33</text>
<text x="128.3" y="105.6">REXT</text>
<text x="153.5" y="105.6">DMU</text>
<text x="154.3" y="102">DPU</text>
<text x="162.5" y="103.8">15</text>
<text x="177" y="103.3">USB_OMEGA2_D_N</text>
<text x="317.9" y="119.1">RS232_TX_TTL</text>
<text x="355.2" y="119.1">RS232_RX_TTL</text>
<text x="384.1" y="119.7">9</text>
<text x="414.7" y="119.7">8</text>
<text x="436.5" y="119.4">RS232_RxD</text>
<text x="317.8" y="122.7">RS232_RX_TTL</text>
<text x="355.2" y="122.7">RS232_TX_TTL</text>
<text x="382.1" y="123.2">10</text>
<text x="387.6" y="121.4">ROUT2</text>
<text x="387.6" y="125">DIN2</text>
<text x="402" y="125">DOUT2</text>
<text x="405.3" y="121.4">RIN2</text>
<text x="414.7" y="123.2">7</text>
<text x="436.6" y="122.9">RS232_TxD</text>
<text x="382.1" y="126.7">11</text>
<text x="382.1" y="130.2">12</text>
<text x="387.6" y="128.5">DIN1</text>
<text x="414.7" y="130.2">5</text>
<text x="294.2" y="134.1" transform="rotate(-90 294.2 134.1)">29</text>
<text x="297.7" y="134.1" transform="rotate(-90 297.7 134.1)">28</text>
<text x="301.3" y="134.1" transform="rotate(-90 301.3 134.1)">27</text>
<text x="304.8" y="134.1" transform="rotate(-90 304.8 134.1)">26</text>
<text x="308.3" y="134.1" transform="rotate(-90 308.3 134.1)">25</text>
<text x="311.9" y="134.1" transform="rotate(-90 311.9 134.1)">24</text>
<text x="315.4" y="134.1" transform="rotate(-90 315.4 134.1)">23</text>
<text x="318.9" y="134.1" transform="rotate(-90 318.9 134.1)">22</text>
<text x="382.1" y="133.8">13</text>
<text x="382.1" y="137.3">14</text>
<text x="387.6" y="132">ROUT1</text>
<text x="387.6" y="135.5">RIN1</text>
<text x="406.4" y="135.5">C2+</text>
<text x="407.5" y="132">C2-</text>
<text x="414.7" y="137.3">3</text>
<text x="414.7" y="133.8">4</text>
<text x="295.6" y="140.5" transform="rotate(-90 295.6 140.5)">EP</text>
<text x="299.2" y="143.2" transform="rotate(-90 299.2 143.2)">DTR</text>
<text x="302.7" y="143.4" transform="rotate(-90 302.7 143.4)">DSR</text>
<text x="306.2" y="143.2" transform="rotate(-90 306.2 143.2)">TXD</text>
<text x="309.7" y="143.4" transform="rotate(-90 309.7 143.4)">RXD</text>
<text x="313.3" y="142.9" transform="rotate(-90 313.3 142.9)">RTS</text>
<text x="316.8" y="142.9" transform="rotate(-90 316.8 142.9)">CTS</text>
<text x="320.3" y="141.2" transform="rotate(-90 320.3 141.2)">NC</text>
<text x="387.6" y="139.1">DOUT1</text>
<text x="407.5" y="139.1">C1-</text>
<text x="280.2" y="149.6">1</text>
<text x="335.1" y="149.6">21</text>
<text x="406.4" y="146.1">C1+</text>
<text x="414.7" y="144.4">1</text>
<text x="280.2" y="153.2">2</text>
<text x="284.7" y="151.1">DCD</text>
<text x="284.7" y="154.6">RI</text>
<text x="328.1" y="154.6">NC</text>
<text x="328.1" y="151.1">NC</text>
<text x="335.1" y="153.2">20</text>
<text x="249.4" y="159.9">USB3_P</text>
<text x="280.2" y="156.7">3</text>
<text x="280.2" y="160.2">4</text>
<text x="284.7" y="158.1">GND</text>
<text x="284.7" y="161.6">D+</text>
<text x="328.1" y="161.6">NC</text>
<text x="328.1" y="158.1">NC</text>
<text x="335.1" y="160.2">18</text>
<text x="335.1" y="156.7">19</text>
<text x="249.4" y="163.5">USB3_N</text>
<text x="280.2" y="163.8">5</text>
<text x="280.2" y="167.3">6</text>
<text x="284.7" y="165.2">D-</text>
<text x="328.1" y="165.2">NC</text>
<text x="335.1" y="167.3">16</text>
<text x="335.1" y="163.8">17</text>
<text x="280.2" y="170.8">7</text>
<text x="284.7" y="168.7">VDD</text>
<text x="284.7" y="172.2">REGIN</text>
<text x="328.1" y="172.2">NC</text>
<text x="328.1" y="168.7">NC</text>
<text x="335.1" y="170.8">15</text>
<text x="367.6" y="172.3">RS232_TxD</text>
<text x="447.6" y="172.6">1</text>
<text x="367.6" y="179.3">RS232_RxD</text>
<text x="447.6" y="176.1">2</text>
<text x="447.6" y="179.6">3</text>
<text x="451.1" y="174.3">1</text>
<text x="451.1" y="177.9">2</text>
<text x="299.2" y="184.6" transform="rotate(-90 299.2 184.6)">VBUS</text>
<text x="302.7" y="184.6" transform="rotate(-90 302.7 184.6)">RST#</text>
<text x="306.2" y="184.6" transform="rotate(-90 306.2 184.6)">NC</text>
<text x="309.7" y="184.6" transform="rotate(-90 309.7 184.6)">SUSPEND#</text>
<text x="313.3" y="184.6" transform="rotate(-90 313.3 184.6)">SUSPEND</text>
<text x="316.8" y="184.6" transform="rotate(-90 316.8 184.6)">NC</text>
<text x="320.3" y="184.6" transform="rotate(-90 320.3 184.6)">NC</text>
<text x="451.1" y="181.4">3</text>
<text x="80.1" y="187.9">CAN_TX_TTL</text>
<text x="80.1" y="191.5">CAN_RX_TTL</text>
<text x="110.7" y="188.5">1</text>
<text x="110.7" y="192">2</text>
<text x="114.2" y="190.2">TXCAN</text>
<text x="148.3" y="192">19</text>
<text x="297.7" y="189.1" transform="rotate(-90 297.7 189.1)">8</text>
<text x="301.3" y="189.1" transform="rotate(-90 301.3 189.1)">9</text>
<text x="304.8" y="191.1" transform="rotate(-90 304.8 191.1)">10</text>
<text x="308.3" y="191.1" transform="rotate(-90 308.3 191.1)">11</text>
<text x="311.9" y="191.1" transform="rotate(-90 311.9 191.1)">12</text>
<text x="315.4" y="191.1" transform="rotate(-90 315.4 191.1)">13</text>
<text x="318.9" y="191.1" transform="rotate(-90 318.9 191.1)">14</text>
<text x="110.7" y="195.5">3</text>
<text x="114.2" y="193.7">RXCAN</text>
<text x="114.2" y="197.3">CLKOUTSOF</text>
<text x="133.9" y="193.7">RESET#</text>
<text x="139.9" y="197.3">CS#</text>
<text x="148.3" y="195.5">18</text>
<text x="167.7" y="195">SPI_CS1</text>
<text x="110.7" y="199">4</text>
<text x="110.7" y="202.6">5</text>
<text x="114.2" y="200.8">TX0RTS#</text>
<text x="142.2" y="200.8">SO</text>
<text x="148.3" y="202.6">16</text>
<text x="148.3" y="199">17</text>
<text x="165.2" y="198.5">SPI_MISO</text>
<text x="165.2" y="202.1">SPI_MOSI</text>
<text x="110.7" y="206.1">6</text>
<text x="110.7" y="209.6">7</text>
<text x="114.2" y="204.3">TX1RTS#</text>
<text x="114.2" y="207.9">NC</text>
<text x="138.8" y="207.9">NC/2</text>
<text x="143.4" y="204.3">SI</text>
<text x="148.3" y="209.6">14</text>
<text x="148.3" y="206.1">15</text>
<text x="166.8" y="209.1">SPI_CLK</text>
<text x="317.9" y="209.1">RS485_TX_TTL</text>
<text x="79.4" y="211.4">3</text>
<text x="110.7" y="213.1">8</text>
<text x="114.2" y="211.4">TX2RTS#</text>
<text x="114.2" y="214.9">OSC2</text>
<text x="138.6" y="214.9">INT#</text>
<text x="140.3" y="211.4">SCK</text>
<text x="148.3" y="213.1">13</text>
<text x="165.7" y="212.9">CAN_INT</text>
<text x="317.8" y="212.6">RS485_RX_TTL</text>
<text x="63.2" y="218.4">1</text>
<text x="110.7" y="216.7">9</text>
<text x="114.2" y="218.4">OSC1</text>
<text x="133.9" y="222">RX1BF#</text>
<text x="133.9" y="218.4">RX0BF#</text>
<text x="148.3" y="220.2">11</text>
<text x="148.3" y="216.7">12</text>
<text x="317.9" y="216.1">RS485_DE_TTL</text>
<text x="367.6" y="221.4">RS485_RX_TTL</text>
<text x="405.4" y="222">1</text>
<text x="425.1" y="222">8</text>
<text x="294.2" y="227.6" transform="rotate(-90 294.2 227.6)">29</text>
<text x="297.7" y="227.6" transform="rotate(-90 297.7 227.6)">28</text>
<text x="301.3" y="227.6" transform="rotate(-90 301.3 227.6)">27</text>
<text x="304.8" y="227.6" transform="rotate(-90 304.8 227.6)">26</text>
<text x="308.3" y="227.6" transform="rotate(-90 308.3 227.6)">25</text>
<text x="311.9" y="227.6" transform="rotate(-90 311.9 227.6)">24</text>
<text x="315.4" y="227.6" transform="rotate(-90 315.4 227.6)">23</text>
<text x="318.9" y="227.6" transform="rotate(-90 318.9 227.6)">22</text>
<text x="405.4" y="225.5">2</text>
<text x="409.9" y="223.4">RO VCC</text>
<text x="409.9" y="226.9">RE#</text>
<text x="420.5" y="226.9">B</text>
<text x="425.1" y="225.5">7</text>
<text x="433.1" y="225.2">RS485_N</text>
<text x="367.6" y="228.5">RS485_DE_TTL</text>
<text x="367.6" y="232">RS485_TX_TTL</text>
<text x="405.4" y="229">3</text>
<text x="405.4" y="232.6">4</text>
<text x="409.9" y="230.4">DE</text>
<text x="409.9" y="234">DI GND</text>
<text x="420.5" y="230.4">A</text>
<text x="425.1" y="232.6">5</text>
<text x="425.1" y="229">6</text>
<text x="433.6" y="228.7">RS485_P</text>
<text x="295.6" y="234" transform="rotate(-90 295.6 234)">EP</text>
<text x="299.2" y="236.7" transform="rotate(-90 299.2 236.7)">DTR</text>
<text x="302.7" y="236.9" transform="rotate(-90 302.7 236.9)">DSR</text>
<text x="306.2" y="236.7" transform="rotate(-90 306.2 236.7)">TXD</text>
<text x="309.7" y="236.9" transform="rotate(-90 309.7 236.9)">RXD</text>
<text x="313.3" y="236.4" transform="rotate(-90 313.3 236.4)">RTS</text>
<text x="316.8" y="236.4" transform="rotate(-90 316.8 236.4)">CTS</text>
<text x="320.3" y="234.7" transform="rotate(-90 320.3 234.7)">NC</text>
<text x="280.2" y="243.1">1</text>
<text x="284.7" y="244.5">DCD</text>
<text x="328.1" y="244.5">NC</text>
<text x="335.1" y="243.1">21</text>
<text x="280.2" y="246.7">2</text>
<text x="280.2" y="250.2">3</text>
<text x="284.7" y="248.1">RI</text>
<text x="284.7" y="251.6">GND</text>
<text x="328.1" y="251.6">NC</text>
<text x="328.1" y="248.1">NC</text>
<text x="335.1" y="250.2">19</text>
<text x="335.1" y="246.7">20</text>
<text x="249.4" y="253.4">USB2_P</text>
<text x="249.4" y="257">USB2_N</text>
<text x="280.2" y="253.7">4</text>
<text x="280.2" y="257.2">5</text>
<text x="284.7" y="255.1">D+</text>
<text x="328.1" y="255.1">NC</text>
<text x="335.1" y="257.2">17</text>
<text x="335.1" y="253.7">18</text>
<text x="62.4" y="260.2">CAN_TX_TTL</text>
<text x="119.5" y="260.8">1</text>
<text x="123" y="262.5">D</text>
<text x="137.2" y="262.5">RS</text>
<text x="143.1" y="260.8">8</text>
<text x="155.9" y="263.8">CAN_H</text>
<text x="280.2" y="260.8">6</text>
<text x="284.7" y="258.7">D-</text>
<text x="284.7" y="262.2">VDD</text>
<text x="328.1" y="262.2">NC</text>
<text x="328.1" y="258.7">NC</text>
<text x="335.1" y="260.8">16</text>
<text x="365.8" y="258.7">RS485_P</text>
<text x="133" y="269.6">CANL</text>
<text x="143.1" y="267.8">6</text>
<text x="143.1" y="264.3">7</text>
<text x="155.9" y="267.3">CAN_L</text>
<text x="221.8" y="267.8">1</text>
<text x="221.8" y="264.3">2</text>
<text x="225.3" y="269.6">1</text>
<text x="225.3" y="266.1">2</text>
<text x="280.2" y="264.3">7</text>
<text x="284.7" y="265.7">REGIN</text>
<text x="328.1" y="265.7">NC</text>
<text x="335.1" y="264.3">15</text>
<text x="465.2" y="267.8">1</text>
<text x="465.2" y="264.3">2</text>
<text x="468.7" y="269.6">1</text>
<text x="468.7" y="266.1">2</text>
<text x="62.4" y="270.8">CAN_RX_TTL</text>
<text x="119.5" y="271.4">4</text>
<text x="123" y="273.1">R</text>
<text x="133.4" y="273.1">VREF</text>
<text x="143.1" y="271.4">5</text>
<text x="365.8" y="272.8">RS485_N</text>
<text x="299.2" y="278.1" transform="rotate(-90 299.2 278.1)">VBUS</text>
<text x="302.7" y="278.1" transform="rotate(-90 302.7 278.1)">RST#</text>
<text x="306.2" y="278.1" transform="rotate(-90 306.2 278.1)">NC</text>
<text x="309.7" y="278.1" transform="rotate(-90 309.7 278.1)">SUSPEND#</text>
<text x="313.3" y="278.1" transform="rotate(-90 313.3 278.1)">SUSPEND</text>
<text x="316.8" y="278.1" transform="rotate(-90 316.8 278.1)">NC</text>
<text x="320.3" y="278.1" transform="rotate(-90 320.3 278.1)">NC</text>
<text x="297.7" y="282.5" transform="rotate(-90 297.7 282.5)">8</text>
<text x="301.3" y="282.5" transform="rotate(-90 301.3 282.5)">9</text>
<text x="304.8" y="284.6" transform="rotate(-90 304.8 284.6)">10</text>
<text x="308.3" y="284.6" transform="rotate(-90 308.3 284.6)">11</text>
<text x="311.9" y="284.6" transform="rotate(-90 311.9 284.6)">12</text>
<text x="315.4" y="284.6" transform="rotate(-90 315.4 284.6)">13</text>
<text x="318.9" y="284.6" transform="rotate(-90 318.9 284.6)">14</text>
</g>
<g font-size="3.2" fill="#000080">
<text x="268.4" y="40">CP2102-GMR</text>
<text x="268.4" y="36.8">U13</text>
<text x="57.8" y="47.2">X1</text>
<text x="57.8" y="50.2">12MHz</text>
<text x="142.5" y="53">FE1.1S</text>
<text x="142.5" y="49.9">U9</text>
<text x="34.7" y="59.4">C47</text>
<text x="79.4" y="59.4">C46</text>
<text x="33.3" y="62.6">15pF</text>
<text x="79.4" y="62.6">15pF</text>
<text x="195.8" y="69.6">4.7uF</text>
<text x="195.8" y="66.5">C44</text>
<text x="213.4" y="69.6">100nF</text>
<text x="213.4" y="66.5">C42</text>
<text x="262.8" y="89">100nF</text>
<text x="262.8" y="85.9">C52</text>
<text x="283.6" y="101.7">4.7k</text>
<text x="283.6" y="98.3">R23</text>
<text x="93.5" y="112">4.7uF</text>
<text x="93.5" y="108.8">C45</text>
<text x="111.1" y="112">100nF</text>
<text x="111.1" y="108.8">C43</text>
<text x="397.4" y="111.6">U16</text>
<text x="125.6" y="117.6">R18</text>
<text x="397.4" y="114.7">MAX3232ECPWR</text>
<text x="125.6" y="120.8">2.7K</text>
<text x="268.4" y="131.7">CP2102-GMR</text>
<text x="268.4" y="128.5">U14</text>
<text x="423.8" y="126.4">C57</text>
<text x="434.5" y="126.4">100nF</text>
<text x="423.8" y="133.5">C58</text>
<text x="434.5" y="133.5">100nF</text>
<text x="423.8" y="140.6">C59</text>
<text x="434.5" y="140.6">100nF</text>
<text x="352.6" y="147.3">100nF</text>
<text x="355.8" y="144.1">C55</text>
<text x="432.8" y="149.8">C60</text>
<text x="432.8" y="152.9">100nF</text>
<text x="449.1" y="165.2">RS232</text>
<text x="393.2" y="172.3">F13</text>
<text x="406.4" y="172.3">BSMD0805-005-60V</text>
<text x="449.1" y="168.3">KF126-5.0-3P</text>
<text x="187" y="179.4">C50</text>
<text x="262.8" y="177.6">C53</text>
<text x="393.2" y="175.8">F14</text>
<text x="393.2" y="179.4">F15</text>
<text x="406.4" y="175.8">BSMD0805-005-60V</text>
<text x="406.4" y="179.4">BSMD0805-005-60V</text>
<text x="127.5" y="183.5">MCP2515-I/ST</text>
<text x="127.5" y="180.4">U10</text>
<text x="155.7" y="184.7">R19</text>
<text x="187" y="182.5">100nF</text>
<text x="262.8" y="180.8">100nF</text>
<text x="155.7" y="187.8">10k</text>
<text x="283.6" y="190.1">R24</text>
<text x="283.6" y="193.4">4.7k</text>
<text x="70.3" y="203.8">X2</text>
<text x="70.3" y="207.2">20MHz</text>
<text x="413.8" y="214.4">U17</text>
<text x="45.7" y="219.5">12pF</text>
<text x="47.1" y="216.4">C49</text>
<text x="91.7" y="219.5">12pF</text>
<text x="91.7" y="216.4">C48</text>
<text x="413.8" y="217.7">SN65HVD72DR</text>
<text x="268.4" y="225.2">CP2102-GMR</text>
<text x="268.4" y="222">U15</text>
<text x="458.8" y="228.8">C61</text>
<text x="458.9" y="231.9">100nF</text>
<text x="85.5" y="251.7">R21</text>
<text x="100.9" y="251.7">R20</text>
<text x="115.2" y="252">U11</text>
<text x="81.3" y="254.9">100k</text>
<text x="100.9" y="254.9">100k</text>
<text x="115.2" y="255.2">SN65HVD230DR</text>
<text x="220.8" y="257">CAN</text>
<text x="380.7" y="256.6">TPNUP2105LT1G</text>
<text x="380.7" y="253.4">D8</text>
<text x="464.2" y="257">RS485</text>
<text x="185.9" y="258.7">BSMD0805-005-60V</text>
<text x="201.8" y="262.3">F11</text>
<text x="220.8" y="260.1">KF126-5.0-2P</text>
<text x="410.8" y="258.8">F16</text>
<text x="424" y="258.8">BSMD0805-005-60V</text>
<text x="464.2" y="260.1">KF126-5.0-2P</text>
<text x="51.2" y="267.5">C51</text>
<text x="185.6" y="267.5">R22</text>
<text x="402.5" y="267.5">R26</text>
<text x="51.2" y="270.7">100nF</text>
<text x="185.6" y="270.7">120</text>
<text x="201.8" y="273.1">F12</text>
<text x="262.8" y="274.3">100nF</text>
<text x="262.8" y="271.1">C54</text>
<text x="402.5" y="270.7">120</text>
<text x="410.8" y="272.9">F17</text>
<text x="424" y="272.9">BSMD0805-005-60V</text>
<text x="185.9" y="276.6">BSMD0805-005-60V</text>
<text x="133.2" y="287">TPNUP2105LT1G</text>
<text x="153.1" y="283.4">D7</text>
<text x="283.6" y="286.9">4.7k</text>
<text x="283.6" y="283.6">R25</text>
</g>
<g font-size="3.2">
<text x="50.9" y="54.4">4</text>
<text x="124.8" y="57.9">1</text>
<text x="128.3" y="59.7">VSS</text>
<text x="67" y="61.5">2</text>
<text x="409.6" y="128.5">V-</text>
<text x="414.7" y="126.7">6</text>
<text x="382.1" y="140.8">15</text>
<text x="387.6" y="142.6">GND</text>
<text x="63.2" y="211.4">4</text>
<text x="79.4" y="218.4">2</text>
<text x="108.7" y="220.2">10</text>
<text x="114.2" y="222">VSS</text>
<text x="119.5" y="264.3">2</text>
<text x="123" y="266.1">GND CANH</text>
</g>
<g font-size="3.2" fill="#f00">
<text x="151.9" y="87.9">VDD5</text>
<text x="162.5" y="86.1">20</text>
<text x="408.4" y="142.6">V+</text>
<text x="414.7" y="140.8">2</text>
<text x="382.1" y="144.4">16</text>
<text x="387.6" y="146.1">VCC</text>
<text x="139.8" y="190.2">VDD</text>
<text x="148.3" y="188.5">20</text>
<text x="119.5" y="267.8">3</text>
<text x="123" y="269.6">VCC</text>
</g>
</svg>
